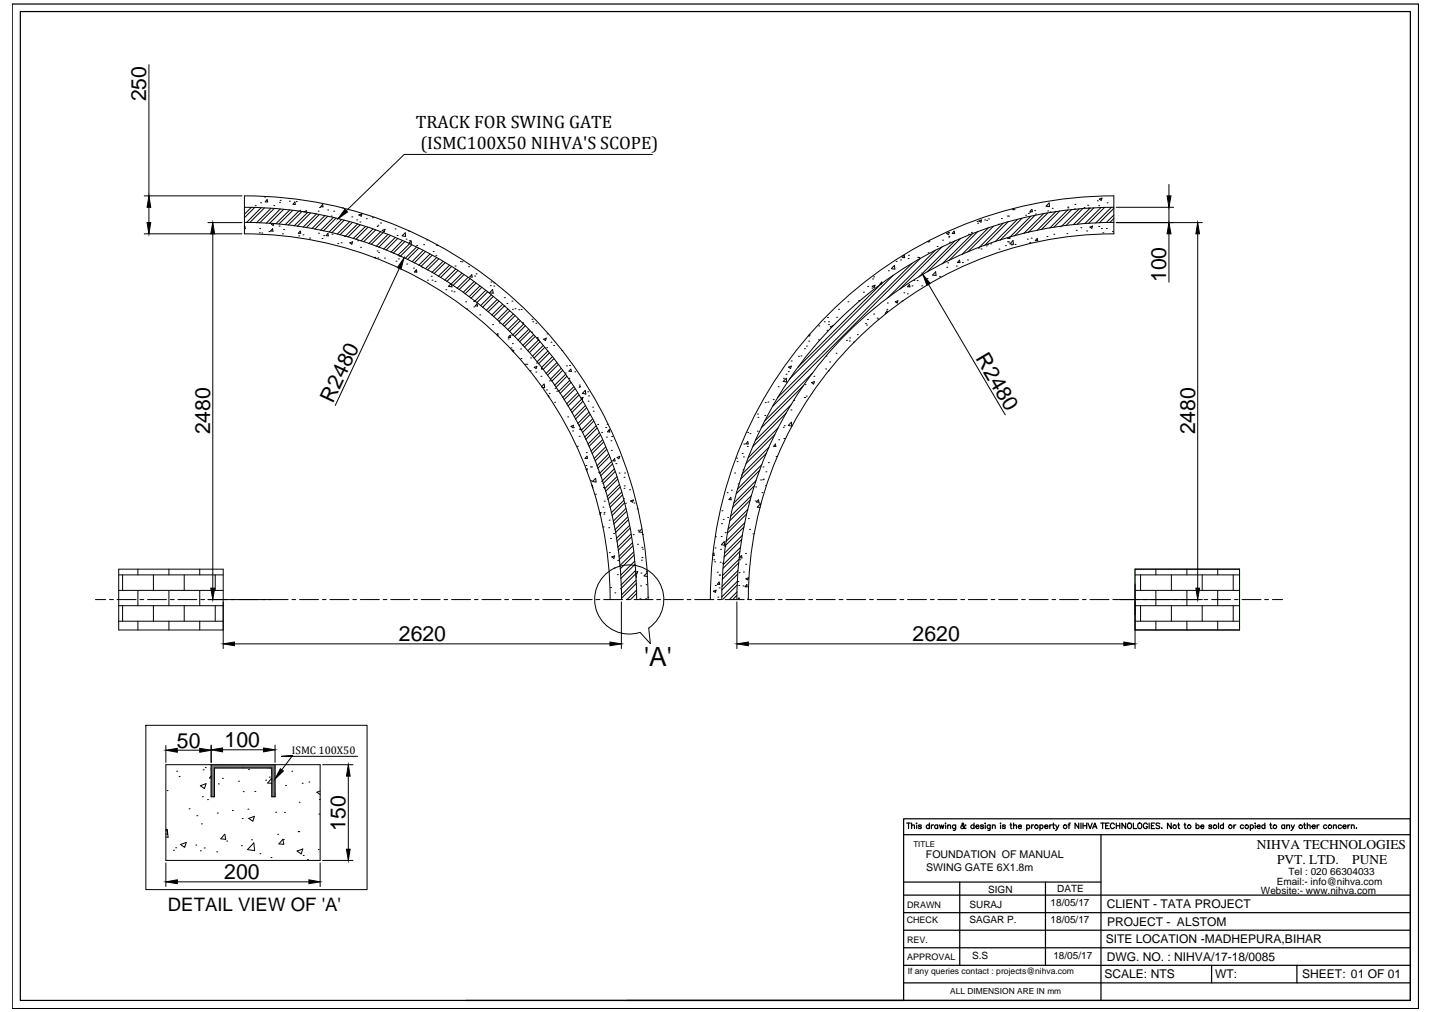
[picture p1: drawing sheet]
<svg xmlns="http://www.w3.org/2000/svg" width="297mm" height="210mm" viewBox="0 0 297 210" stroke-linecap="round" stroke-linejoin="round" font-family="sans-serif">
<!-- layer: 0 -->
<g fill="none" stroke="#000" stroke-width=".21">
<path d="M30.9 13.4v27.2M135.3 32h-51.5l-12 11.7M242.5 38.3v2.3M29.9 40.6h20.3M29.9 48.5h20.3M30.9 43v3.2M43.1 46.2h7.1M44.1 48.5v73.5M50.7 47l.1-.1 .1 .5h-.2M50.7 46.1a78.2 78.2 0 0 1 78.2 78.2M50.7 43a81.3 81.3 0 0 1 81.4 81.3M50.7 43h.1"/>
<path d="M52.1 43l-1.4 1.4M52.8 43l-2.1 2.2M52.9 42.7h.1M53.8 48.3h.1M53.9 47.4h.1M54 42.1h.1M54.2 43.1l-3.1 3.1M54.3 48.3h.1M54.8 43.1l-3 3.1M54.9 40.9h.1M55.4 41.4l-.4 .5h.5M55.4 41.4l.1 .5"/>
<path d="M55.8 48h.1M56.2 43.2l-3 3M56.5 47.4l.1 .5h-.5zM56.6 46.4l-.3 .1 .4 .3 .1-.4M56.8 42.6h.1M56.9 43.3l-3 2.9M57.9 46.9h.1M58 42h.1M58.1 41.6h.1M58.2 43.3l-3 3M58.6 48.5h.1M58.8 47.6h.1"/>
<path d="M58.8 43.4l-2.9 2.9M60 41.7h.1M60.1 43.5l-2.9 2.9M60.7 43.6l-2.8 2.9M61.2 42.4h-.4l.4-.5 .1 .5M61.5 41.8h.1M62 48.9h.1M62 43.8l-2.8 2.8M62.2 43.6h.1M62.3 48.4h-.4l.4-.5 .1 .5M62.6 43.9l-2.8 2.8M62.9 48.7h.1"/>
<path d="M63 43.9h.1M63 43.9l.6-.2-.1 .3M63.8 44.1l-2.8 2.7M64.2 49.4h.1M64.4 44.2l-2.7 2.7M65.6 44.4l-2.7 2.7M66 43.8h.1M66.1 48.4h.1M66.2 44.5l-2.7 2.7M66.3 43h.1M66.8 49.5h.1M66.9 42.4l.1 .5h-.5z"/>
<path d="M67.1 48.9h.1M67.4 44.7l-2.7 2.7M68 43.5h.1M68 44.9l-2.7 2.6M68 48.4l.1 .5h-.5zM68.7 44.8h.1M68.9 48.6h.1M69.2 45.1l-2.7 2.7M69.2 43.8h.1M69.7 45.2l-2.6 2.7M70 50.5h.1M70.2 45.2h.1"/>
<path d="M70.8 50.4h.1M70.9 45.5l-2.7 2.7M71 43.1h.1M71.4 49.1h.1M71.4 45.7l-2.6 2.6M72.5 46l-2.5 2.5M72.5 50.4l.6-.2-.1 .5-.4-.3M73 45h.1M73.1 46.1l-2.6 2.6M74 45.6h.1M74.2 46.5l-2.6 2.5M74.2 49.9h.1"/>
<path d="M74.4 44.6h.1M74.5 44.6l.6-.2-.2 .5zM74.7 46h.1M74.7 46.6l-2.5 2.6M74.8 51.3h.1M75.8 47l-2.5 2.5M76 45.4h.1M76.3 47.1l-2.5 2.5M77.2 45.2h.1M77.4 47.5l-2.5 2.5M77.7 53.5l.2-.1-.1 .1M77.9 47.7l-2.5 2.5"/>
<path d="M78.2 52.1h.1M78.2 47h.1M78.4 53.5h.1M78.4 46.7h.1M78.5 52.4h.1M78.9 46.3h.1M78.9 48.1l-2.4 2.4M79.3 47.8l.6-.2-.2 .5zM79.4 48.2l-2.4 2.5M79.7 53.5h.1M80.5 48.6l-2.5 2.5M81 48.8l-2.4 2.5"/>
<path d="M81.9 47.5h.1M82 49.3l-2.4 2.4M82.2 54.2h.1M82.4 48.8h.1M82.5 49.5l-2.4 2.4M82.7 53.7h.1M82.8 53.1h.1M82.8 55.7l-13.3 28.4M83.4 48.9l.7-.6v.8zM83.5 49.9l-2.4 2.4M84 50.1l-2.4 2.4M84.2 49.6h.1"/>
<path d="M84.4 54.8h.1M84.8 47.9h.1M84.9 49.9h.1M84.9 50.6l-2.4 2.3M85.3 50.4h-.4l.3-.5 .2 .5M85.4 50.8l-2.4 2.4M85.8 55.6h.1M86.2 56.2h.1M86.3 56l-.3 .4 .4 .1M86.4 51.3l-2.4 2.3M86.4 56l.1 .5M86.4 50.9h.1"/>
<path d="M86.9 51.5l-2.4 2.3M87.5 55.5h.1M87.8 51.9l-2.3 2.4M87.9 50.7h.1M88.3 52.2l-2.4 2.4M88.5 49.8h.1M88.7 58.1h.1M89.2 52.7l-2.3 2.3M89.4 57.3h.1M89.6 58.1h.1M89.6 52.9l-2.3 2.4M89.9 52.2h.1"/>
<path d="M90.2 58.4h.1M90.4 53h.1M90.5 53.5l-2.2 2.2M90.7 50.8l-.1 .1h.3M91 53.7l-2.3 2.3M91.9 54.2l-2.3 2.3M92.4 54.5l-2.4 2.3M93.2 55l-2.3 2.3M93.5 58.9l-.5 .5 .8 .1-.1-.5M93.7 55.3l-2.3 2.3M94.4 55.2h.1M94.5 55.8l-2.3 2.3"/>
<path d="M95 56.1l-2.3 2.3M95.5 54.3h.1M95.8 54.3h.1M95.8 56.7l-2.3 2.3M96.3 57l-2.3 2.2M97.1 57.5l-2.3 2.3M97.2 55.3h.1M97.5 57.8l-2.3 2.3M97.9 57v.5l-.5-.1zM98.3 58.4l-2.2 2.2M98.5 57.3h.1M98.7 56.8h.1"/>
<path d="M98.7 58.7l-2.2 2.2M99.6 59.3l-2.3 2.2M99.9 59.6l-2.2 2.3M101.7 59.3h.1M101.8 58.5h.1M102.4 59.3h.1M102.4 58.7h.1M180 59.4h.1M180.9 59.8h.1M180.9 59.4l.6-.2-.2 .4zM181 57.9h.1M181.2 57.4h.1"/>
<path d="M182.7 58.9h.1M182.9 58.8l-17.4 17.4M183 58.7l-.1-.2-.4 .5h.2M184.3 56.2h.1M184.9 55.7l.6-.6 .1 .7-.7-.1M185.3 57.1l-21.5 21.5M185.9 54.2h.1M186.8 53.9h.1M187.5 52.9l-.4 .5 .5 .1M187.6 52.9v.6M188.4 53.6h.1M188.5 52.9h.1"/>
<path d="M188.6 59l-.4 .5h.6l-.1-.5M189.2 59.3h.1M189.2 54.6l-27.9 27.9M189.6 58.2h.1M190.2 58.2h.1M190.4 53.4h.1M190.6 53.4h.1M190.9 53.6l-30.6 30.6M191.2 59.3h.1M192.3 57.8h.1M192.5 50.2h.1M192.5 52.4h.1"/>
<path d="M192.6 59l15.9 27M192.7 50.1h.1M194 51.9l-9.9 9.9M194.1 56.4l.1 .7h-.8zM194.4 51.1h.1M194.9 57.4h.1M195.4 51.2l-8.8 8.8M195.5 49.8h.1M196.3 48.4l.6-.2-.1 .5zM196.4 55.4h.1M196.6 54.5h.1M196.8 49.2h.1"/>
<path d="M196.8 49h.1M197 50.2h.1M197.9 47.9l-.4 .5 .5 .1M197.9 47.9l.1 .6M198.1 50l-7.4 7.4M198.4 55.2h.1M199 54l.1 .5-.5-.1zM199.3 49.4l-7 7M199.6 54.5h.1M200.7 53.9h.1M200.9 48.6h.1M201.5 48.2h.1"/>
<path d="M201.7 48.5l-6.3 6.2M202.7 46h.1M202.8 46.3h.1M202.8 48l-6 6M202.9 51.5h.1M203.1 45.8l.5-.2-.1 .5zM203.5 51.6h.1M204.2 45.6h.1M204.6 51h.1M204.7 45.7h.1M204.8 50.7h.1M205 47.3l-5.5 5.5"/>
<path d="M205 45.4h.1M205.5 50.6h.1M206.1 46.9l-5.4 5.4M207.1 46.5h.1M207.2 51.7h.1M207.7 45.3h.1M208.1 46.3l-5 5M208.6 51h.1M208.9 44.8h.1M209 50.2h.1M209.1 46l-4.9 4.9M209.1 49.3l-.1 .1 .5 .1"/>
<path d="M209.2 44.8h.1M209.2 50.2h.1M209.5 49.2v.2M209.8 50.8h.1M210.2 50.7l-.1-.8-.6 .7 .7 .1M210.3 43.3l-.1 .2-.2-.2M210.3 43.5h.1M210.6 50.7h.1M211.1 45.5l-4.7 4.7M212 45.3l-4.5 4.5M212.8 44.6h.1M213.1 49.6h.1"/>
<path d="M213.3 44.3h.1M213.6 50.3h.1M213.6 44h.1M213.8 44.9l-4.3 4.3M213.9 49.4h.1M214 43.4l-.4 .5h.5M214.1 43.4l.1 .5M214.6 43.7h.1M214.7 44.6l-4.2 4.3M214.8 44.4h.1M215.2 49.4l.1 .5h-.6l.4-.4M216.5 44.3l-4.1 4.1"/>
<path d="M217 42.7l.6-.6 .1 .8-.7-.1M217.2 49.1h.1M217.2 42.8h.1M217.3 43.8h.1M217.3 44.2l-4 4M217.8 44h.1M218.3 43.2h.1M218.6 48.6h.1M218.9 43.8h.1M219 43.9l-3.9 3.9M219.8 43.8l-3.8 3.8M219.9 47h.1"/>
<path d="M221.3 48.5h.1M221.5 43h.1M221.5 43.5l-3.8 3.8M221.5 43.1h.1M222.3 43.5l-3.7 3.6M222.9 43.3h.1M223 42.4h.1M223.3 47.8h.1M223.8 43.3l-3.6 3.6M224.2 47.2h.1M224.6 43.3l-3.5 3.5M224.9 43h.1"/>
<path d="M225.4 47.9h.1M225.6 42.6h.1M225.7 43.2h.1M226.1 47.1l.5-.2-.1 .5zM226.1 43.2l-3.4 3.4M226.9 43.1l-3.4 3.4M227.6 41.6h.1M227.9 47h.1M227.9 42.7h.1M228 41.3l.6-.2-.2 .5zM228.4 43l-3.4 3.4M228.5 47.4h.1"/>
<path d="M228.8 48.3h.1M229.1 43l-3.3 3.3M229.5 47.4h.1M229.6 42.1h.1M230.5 43l-3.2 3.3M230.7 48h.1M231 44.6l-1.5 1.6M231 43.2l-3 3M231 45.3l-.8 .9M231 40.6v7.9M231.1 46.1a78.2 78.2 0 0 0-78.2 78.2M231.1 48.5a75.8 75.8 0 0 0-75.9 75.8"/>
<path d="M231.1 43a81.3 81.3 0 0 0-81.4 81.3M231.1 40.6a83.7 83.7 0 0 0-83.8 83.7M231.5 43h11.9M231.5 46.2h17.9M242.5 43v3.2M242.5 48.5v10M248.4 48.5v73.5M92.5 60.1h.1M93.6 60.4h.1M94.2 60.5h.1M96.6 62.6h.1M96.8 64.1h.1"/>
<path d="M98.2 62.6h.1M98.3 63.7h.1M99 63v.5l-.4-.1zM99.5 65.3h.1M100.7 60.2l-2.2 2.3M101.2 60.5l-2.3 2.3M101.6 60.7l.6-.6 .1 .7-.7-.1M101.9 61.2l-2.2 2.2M102.2 67.3h.1M102.3 61.5l-2.2 2.2M103.1 62.1l-2.2 2.3M103.2 69.2l-.2 .3"/>
<path d="M103.3 69.2v.6M103.5 62.5l-2.3 2.2M103.6 67h.1M104.3 63.1l-2.3 2.2M104.6 61.8h.1M104.6 63.4l-2.2 2.3M104.7 63.5h.1M105.1 62.9h.1M105.4 64.1l-2.2 2.2M105.4 70.3h.1M105.7 64.5l-2.2 2.2M105.8 69.5l.1 .5h-.5z"/>
<path d="M106 72.2h.1M106.1 69.5h.1M106.2 72.6h.1M106.2 62.5h.1M106.3 71.3h.1M106.3 64.2h.1M106.3 72.8l.3-.1-.1 .3M106.5 65.1l-2.2 2.2M106.8 64h.1M106.8 65.5l-2.2 2.2M107.6 66.2l-2.3 2.2M107.6 64.2h.1"/>
<path d="M107.9 66.5l-2.2 2.2M108 72.4h.1M108.1 74.4h.1M108.1 64.2h.1M108.4 67l.1-.1v.2M108.6 67.2l-2.2 2.3M109 75.6h.1M109 67.6l-2.2 2.2M109.2 75.6h.1M109.7 68.3l-2.3 2.3M110 76.9h.1M110 68.7l-2.2 2.2"/>
<path d="M110.1 74.2h.1M110.3 68.9h.1M110.3 66.2h.1M110.5 66.7h.1M110.7 69.4l-2.3 2.3M110.8 76.2l.6-.2-.2 .4zM111 69.8l-2.2 2.2M111.2 77.2h.1M111.2 67h.1M111.3 75.3h.1M111.5 70l-.1 .2M111.6 70l.1 .5"/>
<path d="M111.7 70.5l-2.2 2.3M111.7 70.6l.1 .1M112 70.9l-2.2 2.2M112.2 78h.1M112.4 76.4l-.1 .1h.3M112.7 71.7l-2.3 2.2M112.8 70.3l.3 .3 .2-.5-.5 .3M112.8 79.7l-.5 .5M112.9 79.7l.1 .7-.6-.1M113 72l-2.2 2.3M113.4 72.1h.1M113.5 69.2h.1"/>
<path d="M113.7 72.8l-2.3 2.2M113.9 73.2l-2.2 2.3M114 79h.1M114.3 71h.1M114.6 74l-2.3 2.2M114.8 71.7h.1M114.9 74.4l-2.3 2.3M115.5 75.2l-2.2 2.3M115.8 75.6l-2.2 2.2M116.4 76.4l-2.2 2.3M116.5 72.7h.1M116.7 76.8l-2.2 2.3"/>
<path d="M117.2 77.4h.1M117.3 77.7l-2.3 2.2M117.5 75.9h.1M117.6 78l-2.3 2.3M118 78.5h.1M118.1 75.8h.1M118.2 78.9l-2.3 2.3M118.4 76.6l-.4 .4h.5l-.1-.4M118.4 79.3l-2.2 2.3M119.2 77.1h.1M120.2 79.9h.1M162.5 79.1l.6-.6 .1 .7z"/>
<path d="M162.5 78.5h.1M163.1 77.6h.1M163.5 77.1h.1M163.6 76.1l.6-.2-.2 .5zM164.1 74.9h.1M165.6 73.9h.1M166.1 73.8h.1M166.7 80l-8.8 8.7M166.9 72.3h.1M167 79.8h.1M167.3 71.8h.1M167.7 69.7h.1"/>
<path d="M167.8 70.8h.1M167.8 69.5h.2M168 69.3v.2M168.5 77.4l-9.8 9.9M168.8 78h.1M168.9 79.1l-.6 .3 .5 .3 .1-.6M169.7 70.5h.1M169.8 67.6h.1M171 66.7h.1M171.3 76.5h.1M171.4 73.9h.1M171.6 68.5h.1"/>
<path d="M171.6 65.9h.1M171.8 76.9h.1M171.9 67.3h.1M171.9 66.7h.1M172.1 75.1h.1M172.8 67.5l-.6 .3 .3 .1M173.4 73.3h.1M173.6 65.8h.1M173.9 64.2h.1M175.6 70.6h.1M175.9 62.6h.1M176.2 70.7h.1"/>
<path d="M176.2 70.1h.1M177.2 70.9l-.2 .1 .1 .1M177.8 69.4h.1M178.1 62.3h.1M179.1 60.6h.1M179.5 67.1h.1M179.7 67.4h.1M179.9 66.3h.1M181.2 65.1h.1M181.9 66h.1M182.1 66.2h.1M184 64.2h.1"/>
<path d="M184.1 62.9h.1M184.1 64.8l-.1-.3-.4 .5h.2M185.7 62.6l.6-.2-.2 .5zM187.1 62.4h.1M187.5 60.7h.1M188.2 60.9h.1M113.4 80.9h.1M113.7 82.2l.1-.1 .1 .3M113.9 81.6h.1M115 83.4h.1M115.1 80.5h.1M115.5 81.1h.1"/>
<path d="M117.8 86.5h.1M118.4 88.4l.6-.2-.2 .5zM118.8 89.4h.1M118.9 88.7h.1M119 80.2l-2.3 2.3M119.3 80.6l-2.3 2.3M119.7 92.6h.1M119.8 81.5l-2.3 2.3M120.1 81.9l-2.3 2.3M120.1 90.5h.1M120.1 80.3h.1M120.2 80.2h.1"/>
<path d="M120.4 88.9l-.1 .2h.2M120.5 82.6l.4-.2-.1 .5-.2-.1-2.3 2.3M120.9 83.3l-2.3 2.3M121.4 84.1l-2.3 2.4M121.4 81l.1 .7-.7-.1zM121.5 96.5h.1M121.6 93.9h.1M121.7 84.6l-2.3 2.3M121.7 94.6l-.3 .5h.4M121.8 94.6l.1 .5M121.8 97.3l-.2 .1M121.8 97.2l-.1 .4"/>
<path d="M121.9 81.3h.1M122 83.2h.1M122.1 82.1h.1M122.2 85.5l-2.4 2.4M122.4 86l-2.3 2.3M122.5 96.8h.1M122.6 99.7h.1M122.7 96.8h.1M122.9 84.4h.1M122.9 86.9l-2.3 2.4M122.9 99.9l.7-.7v.8l-.7-.1M123 85.3h.1"/>
<path d="M123.1 87.4l-2.3 2.3M123.6 88.3l-2.3 2.4M123.9 88.8l-2.4 2.4M124 88h.1M124.1 97.9h.1M124.3 89.7l-2.4 2.4M124.5 90.2l-2.3 2.4M124.8 99.8h.1M124.8 89.7h.1M125 91.2l-2.4 2.4M125.2 91.7l-2.4 2.4M125.6 88.7h.1"/>
<path d="M125.6 92.7l-2.4 2.4M125.8 90.7h.1M125.8 93.2l-2.4 2.4M125.9 88h.1M126.2 94.2l-2.4 2.4M126.4 89.1l.1 .5h-.5zM126.4 94.7l-2.4 2.4M126.7 91.4h.1M126.8 93.4h.1M126.8 95.7l-2.4 2.5M126.9 90.5h.1M127 96.3l-2.4 2.4"/>
<path d="M127.4 97.3l-2.5 2.5M127.5 95.1l.1 .5h-.5zM127.6 97.8l-2.5 2.5M127.7 96.2h.1M128 98.9l-2.6 2.5M128 94.9l.6-.3-.2 .6zM128.1 99.4l-2.5 2.5M128.4 98.1h.1M129.4 99h.1M129.6 98.1h.1M152.4 98.1h.1M152.8 95h.1"/>
<path d="M152.9 95.7h.1M153.8 98.5h.1M154 94.1h.1M154.1 97.4h.1M154.2 94.8h.1M154.3 92.1h.1M155 92.6h.1M155.1 89.7h.1M155.2 92.1h-.5l.4-.5 .1 .5M155.6 89.9h.1M156.8 99.7l-4.6 4.6M157.1 89.4h.1"/>
<path d="M157.1 85.9h.1M157.2 86.6h.1M157.6 97.5l-4.9 4.9M157.8 99.6h.1M158 96.4l-5 5M158.2 99.5h.1M158.3 96.8h.1M158.4 99.4h.1M158.7 86.2h.1M158.7 83.5h.1M158.9 97.9h.1M159 94l-5.3 5.3"/>
<path d="M159.3 83.4h.1M159.4 96h.1M159.5 92.8l-5.5 5.5M160.4 82.9h.1M160.7 90.2l-5.9 5.9M160.9 92.1v.5h-.4zM161 94.7h.1M161.4 80.2h.1M161.4 88.7l-6.2 6.3M161.5 91.2h.1M162.5 88.6h.1M162.6 91h.1"/>
<path d="M162.7 88.3h.1M163.1 85.7l-6.9 6.9M164.1 85h.1M164.1 83.9l-7.4 7.4M164.2 88.3v-.7l-.7 .7 .7 .1M164.7 83h.1M166.8 82.5h.1M166.9 82.5h.1M167.2 82.2h.1M24.6 119.2h21.7M25.4 119.2v3.3M28.6 118.1v1.1"/>
<path d="M31.8 119.2v3.3M35 118.1v1.1M38.2 119.2v3.3M41.4 118.1v1.1M44.6 119.2v3.3M122.8 100.7v.1M122.9 100.7v.5M123.5 102.5h.1M124.4 106.4l.3-.1-.3 .5M125.1 105.2h.1M125.1 109.3h.1M125.2 101.1h.1"/>
<path d="M125.3 106.6h.1M125.3 106.3h.1M125.3 104h.1M126.3 109.5h.1M126.4 107.9h.1M126.4 114.6h.1M126.6 111.7h.1M126.9 115.5l.6-.2-.2 .5zM127.3 110.6h.1M127.4 117.8h.1M128 119.2h.1M128.1 116.3h.1"/>
<path d="M128.5 100.5l-2.6 2.5M128.6 101l-2.5 2.6M128.9 102.1l-2.5 2.6M129.1 102.7l-2.6 2.5M129.4 103.4h.1M129.4 103.8l-2.6 2.6M129.4 101.3h.1M129.5 100.8h.1M129.5 104.3l-2.6 2.7M129.7 104.4h.1M129.8 105.5l-2.6 2.6M129.9 106.1l-2.6 2.6"/>
<path d="M130.2 107.2l-2.7 2.7M130.3 107.8l-2.6 2.7M130.6 101.6h.1M130.6 109l-2.8 2.7M130.7 109.6l-2.7 2.7M130.8 103.9l.6-.2-.2 .5zM130.9 110.8l-2.8 2.7M131 111.4l-2.8 2.8M131.2 112.6l-2.8 2.8M131.3 113.2l-2.9 2.9M131.3 110.9h.1M131.4 114.5l-2.8 2.8"/>
<path d="M131.5 104.3h.1M131.5 115.1l-2.9 2.9M131.6 116.4l-2.9 2.9M131.7 117l-2.9 3M131.8 118.3l-3 3.1M131.9 119l-3.1 3M131.9 118.7l.4-.2-.2 .5-.2-.1M131.9 119.3l.1 .4h-.1M132.2 105.6h.1M132.2 112.9h.1M132.4 110h.1M132.5 110.3l.8 .1"/>
<path d="M133 118.9h.1M133 116.2h.1M133.1 113.5h.1M133.1 109.7l-.6 .6M133.2 115.6h.1M133.3 110.9h.1M133.3 113.9h.1M134.1 118.5h.1M134.2 118.9l-.6 .6 .7 .1M147.9 114.9l.2-.2 .1 .5h-.3M148.1 116.1h.1M148.2 116.5h.1"/>
<path d="M148.3 113.7h.1M148.4 111.3h.1M148.8 118.7h.1M149.2 119.3h.1M149.3 119.3h.1M149.4 116.6h.1M149.5 113.9h.1M149.6 111.3h.1M149.7 108.6h.1M149.8 105.9h.1M150 107.7h.1M150.1 116.7l-.2 .1 .2 .1"/>
<path d="M150.2 112.3l.1 .8-.7-.1zM150.4 113.4h.1M150.4 110.5h.1M150.8 102.2h.1M150.9 107.3h.1M151.6 103.2l.1 .5-.5-.1zM151.7 101.7h.1M153 119.1l-3.3 3.3M153.1 100.4h.1M153.1 118.3l-3.3 3.4M153.2 116.7l-3.4 3.5M153.3 118.8h.1"/>
<path d="M153.3 116l-3.5 3.4M153.4 116.1h.1M153.5 114.4l-3.5 3.5M153.6 113.5l-3.6 3.6M153.8 115.2l-.4 .5h.5l-.1-.5M153.9 111.9l-3.7 3.7M154 111l-3.7 3.8M154.2 118.6h.1M154.3 109.3l-3.8 3.8M154.5 108.4l-3.9 3.9M154.6 114.8h.1M154.7 117h.1"/>
<path d="M154.9 106.6l-4 4M155.1 105.6l-4.1 4.2M155.2 107.6h.1M155.5 109.8h.1M155.6 103.7l-4.2 4.3M155.9 102.8l-4.4 4.3M156.2 110.7h.1M156.5 100.7l-4.5 4.6M156.7 103.9h.1M156.7 101h.1M157.3 103.7l.1 .5-.5-.1zM157.4 104.3h.1"/>
<path d="M157.8 104.9l-.1-.4-.6 .7 .6 .1M158.1 102.2h.1M158.8 100.7h.1M235.4 119.2h21.7M236.6 119.2v3.3M239.8 118.1v1.1M243 119.2v3.3M246.2 118.1v1.1M249.4 119.2v3.3M252.6 118.1v1.1M255.8 119.2v3.3M19.8 124.4h2.1"/>
<path d="M22.7 124.4h.8M24.3 124.4h3.9M24.6 122.5h21.7M24.6 125.6h21.7M24.6 128.8h21.7M25.4 125.6v3.2M28.6 122.5v3.1M28.6 128.8v1.9M29 124.4h.8M30.6 124.4h3.9M31.8 125.6v3.2M35 122.5v3.1"/>
<path d="M35 128.8v1.9M35.3 124.4h.8M36.9 124.4h3.9M38.2 125.6v3.2M41.4 122.5v3.1M41.4 128.8v1.9M41.6 124.4h.8M43.1 124.4h16.7M44.6 125.6v3.2M46.3 130.7h-21.7v-12.6h21.7v16.4M48.6 133.5h77.9M60.6 124.4h.7"/>
<path d="M62.1 124.4h4M66.9 124.4h.7M68.4 124.4h4M73.2 124.4h.7M74.7 124.4h4M79.5 124.4h.7M81.1 124.4h3.9M85.8 124.4h.8M87.4 124.4h3.9M92.1 124.4h.8M93.7 124.4h3.9M98.4 124.4h.8"/>
<path d="M100 124.4h3.9M104.7 124.4h.8M106.3 124.4h3.9M111 124.4h.8M112.6 124.4h3.9M117.3 124.4h.8M118.9 124.4h3.9M123.6 124.4h.8M125.2 124.4h3.9M126.6 124.3a75.8 75.8 0 0 0-75.9-75.8v-7.9a83.7 83.7 0 0 1 83.7 83.7M126.6 121.9h.1M127.5 123h.1"/>
<path d="M128.7 122.1h.1M128.9 124.8v9.7M129.9 124.4h.8M131.5 124.4h4M131.9 120.3l-3 3.1M132 121l-3.1 3.1M132 122.4l-1.9 2M132 123.1l-1.2 1.3M132.7 124.2h.1M132.8 131.2a7.2 7.2 0 0 1-9.4-7.7 7.2 7.2 0 0 1 10.8-5.3 7.2 7.2 0 0 1 .4 12.1l.3 3.2-2.1-2.3M132.9 121.5h.1M133.9 124.2h.1"/>
<path d="M134 121.3h.1M134.4 123.9h.1M136.2 124.4h.8M137.8 124.4h4M142.5 124.4h.8M144.1 124.4h4M148 122.6l.5-.2-.1 .5zM148.4 121.4h.1M148.8 124.4h.8M148.9 123.9h.1M149.2 121.9h.1M149.3 121.2h-.5l.4-.5 .1 .5"/>
<path d="M150.4 124.4h4M152.9 123.5l-.9 .9M152.9 124.8v9.7M152.9 122.8l-1.6 1.6M152.9 120.6l-3.2 3.2M152.9 121.3l-3 3.1M153.1 120.6h.1M153.1 124.1h.1M153.2 124.1h.1M153.2 121.4h.1M154.1 121.5h.1M154.7 120l.6-.2-.2 .5z"/>
<path d="M154.9 121.2l.1 .5h-.5zM155.1 124.3h.1M155.1 124.4h.8M155.2 133.5h77.9M156.7 124.4h4M161.4 124.4h.8M163 124.4h3.9M167.8 124.4h.8M169.3 124.4h4M174.1 124.4h.8M175.6 124.4h4M180.4 124.4h.8"/>
<path d="M181.9 124.4h4M186.7 124.4h.8M188.2 124.4h4M193 124.4h.8M194.5 124.4h4M199.3 124.4h.8M200.9 124.4h3.9M205.6 124.4h.8M207.2 124.4h3.9M211.9 124.4h.8M213.5 124.4h3.9M218.2 124.4h.8"/>
<path d="M219.8 124.4h3.9M224.5 124.4h.8M226.1 124.4h3.9M230.8 124.4h18.6M235.4 130.7h21.7v-12.6h-21.7v16.4M235.4 122.5h21.7M235.4 125.6h21.7M235.4 128.8h21.7M236.6 125.6v3.2M239.8 122.5v3.1M239.8 128.8v1.9M243 125.6v3.2"/>
<path d="M246.2 122.5v3.1M246.2 128.8v1.9M249.4 125.6v3.2M249.8 124.4h.7M251.3 124.4h4M252.6 122.5v3.1M252.6 128.8v1.9M255.8 125.6v3.2M256.1 124.4h.7M257.6 124.4h4M262.3 124.4h.8M263.9 124.4h2.2"/>
<path d="M30.3 150.4h45.8v34.1h-45.8zM34.4 158.6h32v19.9h-32zM34.4 154.6v3.5M36.6 160h.1M36.8 155.6h4.6M42.1 159.7h.1M42.6 159.2h.1M43.8 158.6v6.7h.7v-6h11.9v6h.7v-6.7M43.8 154.5v3.6M46.2 155.5h8.5M51.5 159.6h.1M57.1 154.5v3.6"/>
<path d="M60.5 160h.1M66.9 158.6h6.3M74.2 156.9h-15.8l2.3-.2-2.3 3M34.4 173h.3M34.4 172.3l.3-.2 .2 1.5M34.4 173.6l.5 .1M34.4 179v4.9M34.5 172l-.1 .1M34.6 172l.1 1M34.7 164h.1M36 176.3h.1M36.4 175.8h.1"/>
<path d="M37.2 161.1h.1M37.5 175.2l1.1-.5-.3 1.1zM39.2 167.8h.1M40.6 175.3h.1M40.8 169.2h.1M41.6 176.5h.1M41.6 163l1.1-.5-.3 1.1zM41.8 170.9h.1M42 165.3h.1M42.4 175.9h.1M43 165.8h.1M43.8 160.9l-.3 .5h.3"/>
<path d="M44.9 176.7h.1M45.1 168.6h.1M45.3 162.6h.1M46.1 161.4h.1M46.6 173l.2 1.1-1-.1zM47 174.4h.1M48.2 168.1h.1M49.5 162h.1M50.1 175.4h.1M50.2 169.8h.1M50.4 164.2h.1M51.4 167.8h.1"/>
<path d="M51.6 169.7l1.2-.4-.4 1zM52.2 174.2h.1M52.6 174.8l.2 1.6-1.5-.2zM52.9 164.2h.1M53.9 177.1h.1M55.1 161.8h.1M55.9 161.2h.1M56.2 177.9h.1M56.4 161.6l-.1-.2-.8 1 .9 .1M57.2 168.5h.1M57.6 173h.1M58.8 174.1h.1"/>
<path d="M58.8 175.1l-.9-.1 .8-.9 .2 1M59 168.5h.1M59.2 162.9h.1M61.6 176.5l1.2-.4-.3 1zM61.8 172.5h.1M62 172.5h.1M62 166.4h.1M62.7 162.5h.1M62.9 177.4h.1M63.8 178.3h.1M64.1 162.2h.1M66 176.2h.1"/>
<path d="M66.2 168.9h.1M66.2 165.8h.1M66.4 164.1l-.7 .2 .7 .5M66.4 179v4.9M66.9 178.5h6.3M72.2 161v15.1M36.8 182.9h27.3"/>
</g>
<path d="M235.4 118.1v12.6M257.1 118.1v12.6" fill="none" stroke="#0f0" stroke-width=".21"/>
<g fill="#000" stroke="#000" stroke-width=".21">
<path d="M30.5 46.2h.8l-.4 2.3zM30.9 40.6l.4 2.4h-.8zM44.1 46.2l.4 2.3h-.8zM71.5 43.4l.6 .6-2 1.4zM83.8 53.5l-.6 2.3-.7-.3zM191.4 56.9l1.5 1.9-.6 .4zM242.1 40.6h.8l-.4 2.4zM242.5 46.2l.4 2.3h-.8zM248.4 46.2l.4 2.3h-.7zM43.7 122h.8l-.4 2.4zM46.3 133.5l2.3-.3v.7zM126.5 133.2l2.4 .3-2.4 .4z"/>
<path d="M152.9 133.5l2.3-.3v.7zM233.1 133.2l2.3 .3-2.3 .4zM248.1 122h.7l-.4 2.4zM34.4 155.6l2.4-.4v.8zM41.4 155.2l2.4 .4-2.4 .4zM43.8 155.5l2.4-.4v.8zM54.7 155.1l2.4 .4-2.4 .4zM58.2 159.5l.6 .4-1.7 1.7zM72.2 158.6l.4 2.4h-.7zM71.9 176.1h.7l-.4 2.4zM34.4 182.9l2.4-.4v.8zM64.1 182.5l2.3 .4-2.3 .4z"/>
</g>
<g fill="none" stroke="#000" stroke-width=".25">
<path d="M2.5 .8h291.7v208.4h-291.7zM4.2 2.4h288.4v205.1h-288.4zM187.4 173.1v34.4M188.1 170.7h.7M188.5 170.7v1.2M189.1 171.3l.3-.2h.2l.1 .8M189.1 170.7v1.2M190.1 170.8h.1zM190.1 171.1v.8M191.1 171.3l-.2-.2h-.3v.3l.5 .3-.2 .2-.4-.2M192.8 171.3a.35 .35 0 0 0-.5-.1 .35 .35 0 0 0 0 .5 .35 .35 0 0 0 .5 0M192.8 170.7v1.2"/>
<path d="M193.2 171.1v.8M193.7 171.1h-.3l-.2 .3M194.5 171.3a.35 .35 0 0 0-.5-.1 .35 .35 0 0 0 0 .5 .35 .35 0 0 0 .5 0M194.5 171.1v.8M194.9 171.1l.2 .8 .2-.8 .3 .8 .2-.8M196.1 170.8h.1zM196.2 171.1v.8M196.6 171.3l.2-.2h.3l.1 .8M196.6 171.1v.8M198.2 171.1v.9l-.1 .2h-.4M198.2 171.3a.37 .37 0 0 0-.5-.1 .37 .37 0 0 0 0 .6 .37 .37 0 0 0 .5-.1M200.3 171.2v-.1a.68 .68 0 0 1-1 .6l.1-.3 .5-.4-.2-.3-.2 .2 .1 .2 .5 .7 .2 .1v-.2"/>
<path d="M202 171.3a.37 .37 0 0 0-.5-.1 .37 .37 0 0 0 0 .6 .37 .37 0 0 0 .5-.1M202 170.7v1.2M202.4 171.4h.7v-.1a.35 .35 0 0 0-.6-.1 .35 .35 0 0 0 0 .6 .35 .35 0 0 0 .6-.1M204 171.3l-.2-.2-.4 .2 .5 .2v.3l-.3 .1-.2-.2M204.3 170.8h.1M204.4 171.1v.8M205.4 171.1l-.1 1-.4 .1M205.4 171.3a.35 .35 0 0 0-.5-.1 .35 .35 0 0 0 0 .5 .35 .35 0 0 0 .5 0M205.9 171.3l.1-.2h.4v.8M205.9 171.1v.8M207.5 170.8h.1M207.5 171.1v.8"/>
<path d="M208.5 171.3l-.2-.2h-.3v.3l.5 .1v.2l-.2 .2-.4-.2M209.5 171.1h.4M209.7 170.7v.9l.2 .3M210.3 171.3l.2-.2h.3v.8M210.3 170.7v1.2M211.2 171.4h.7v-.1a.35 .35 0 0 0-.6-.1 .35 .35 0 0 0 0 .6 .35 .35 0 0 0 .6-.1M213 171.3a.35 .35 0 0 1 .5-.1 .35 .35 0 0 1 0 .5 .35 .35 0 0 1-.5 0M213 171.1v1.1M214 171.1v.8M214.4 171.1h-.2l-.2 .3M215.7 171.3a.35 .35 0 0 1 .5-.1 .35 .35 0 0 1 0 .5 .35 .35 0 0 1-.5 0M215.7 171.1v1.1"/>
<path d="M216.7 171.4h.7a.38 .38 0 0 0-.5-.2 .38 .38 0 0 0-.2 .5 .38 .38 0 0 0 .5 .1l.2-.1M217.7 171.1v.8M218.2 171.1h-.3l-.2 .3M218.3 171.1h.4M218.5 170.7v.9l.3 .3M219 171.1l.3 .8 .4-.8M219.3 171.9l-.4 .3M221.6 171.1h.3M222 170.7l-.2 .1-.1 1.1M223.8 170.7v1.2l-.8-1.2v1.2M224.2 170.7v1.2M224.6 170.7v1.2"/>
<path d="M224.6 171.3h.8M225.4 170.7v1.2M225.7 170.7l.4 1.2 .5-1.2M226.6 171.9l.5-1.2 .4 1.2M226.8 171.5h.6M228.3 170.7h.8M228.4 173.1v34.4M228.7 170.7v1.2M229.3 171.3h.5M230.1 170.7h-.8v1.2h.8M231.2 171a.43 .43 0 0 0-.5-.3 .43 .43 0 0 0-.4 .4v.3a.44 .44 0 0 0 .4 .5 .44 .44 0 0 0 .5-.3M231.5 171.3h.8"/>
<path d="M231.5 170.7v1.2M232.3 170.7v1.2M233.5 170.7v1.2l-.8-1.2v1.2M234 170.9l.2-.2a.56 .56 0 0 1 .5 .6 .56 .56 0 0 1-.6 .5l-.2-.4zM235.1 170.7v1.2h.7M236.1 170.9l.2-.2a.56 .56 0 0 1 .6 .6 .56 .56 0 0 1-.7 .5l-.2-.4zM238 171a.41 .41 0 0 0-.5-.3 .41 .41 0 0 0-.3 .4v.3a.4 .4 0 0 0 .4 .5 .4 .4 0 0 0 .4-.5h-.3M238.4 170.7v1.2M238.8 171.3h.5M239.5 170.7h-.7v1.2h.7M240.6 170.9l-.3-.2-.4 .1-.1 .3 .6 .3 .2 .3-.3 .2-.5-.2M241 171.7v.2z"/>
<path d="M242.9 170.7v1.2l-.7-1.2v1.2M244.3 171.1h.4M244.5 170.7v.9l.2 .3M245.6 171.1h.4M245.8 170.7v.9l.3 .3M248.1 171.3a.35 .35 0 0 1 .5-.1 .35 .35 0 0 1 0 .5 .35 .35 0 0 1-.5 0M248.1 170.7v1.2M249.1 171.4h.6v-.1a.35 .35 0 0 0-.5-.1 .35 .35 0 0 0 0 .6 .35 .35 0 0 0 .5-.1M251.3 171.3l-.2-.2-.4 .2 .6 .2v.3l-.3 .1-.3-.2M252.8 170.7v1.2M253.8 171.3a.35 .35 0 0 0-.5-.1 .35 .35 0 0 0 0 .5 .35 .35 0 0 0 .5 0M253.8 170.7v1.2"/>
<path d="M255.9 171.1v.8M256.4 171.1h-.3l-.2 .3M257.9 171.3a.35 .35 0 0 0-.5-.1 .35 .35 0 0 0 0 .5 .35 .35 0 0 0 .5 0M259.4 171.3a.35 .35 0 0 1 .5-.1 .35 .35 0 0 1 0 .5 .35 .35 0 0 1-.5 0M259.4 171.1v1.1M260.4 170.7v.1zM260.4 171.1v.8M260.8 171.4h.6v-.1a.35 .35 0 0 0-.5-.1 .35 .35 0 0 0 0 .6 .35 .35 0 0 0 .5-.1M262.4 171.3a.35 .35 0 0 0-.6-.1 .35 .35 0 0 0 0 .5 .35 .35 0 0 0 .6 0M262.4 170.7v1.2M263.4 171.1h.4M263.6 170.7v1.1l.2 .1"/>
<path d="M266.5 171.3a.35 .35 0 0 0-.5-.1 .35 .35 0 0 0 0 .5 .35 .35 0 0 0 .5 0M266.5 171.1v.8M266.9 171.3l.3-.2h.2l.1 .8M266.9 171.1v.8M267.8 171.1l.4 .8 .3-.8M268.2 171.9l-.4 .3M270.4 171.1h.4M270.6 170.7v1.1l.3 .1M271.2 171.3l.3-.2h.2l.1 .8M271.2 170.7v1.2M272.1 171.4h.7a.34 .34 0 0 0-.3-.3 .34 .34 0 0 0-.4 .3l.2 .4 .3 .1 .2-.2M273.2 171.1v.8"/>
<path d="M273.6 171.1h-.2l-.2 .3M275.2 171.3a.37 .37 0 0 0-.6-.1 .37 .37 0 0 0 0 .6 .37 .37 0 0 0 .6-.1M276.6 171.3l.3-.2h.2l.1 .8M276.6 171.1v.8M278.2 171.3a.37 .37 0 0 0-.5-.1 .37 .37 0 0 0 0 .6 .37 .37 0 0 0 .5-.1M278.5 171.4h.7a.34 .34 0 0 0-.3-.3 .34 .34 0 0 0-.4 .3l.2 .4 .3 .1 .2-.2M279.6 171.1v.8M280 171.1h-.2l-.2 .3M280.3 171.3l.3-.2h.2l.1 .8M280.3 171.1v.8M281.4 171.7v.2zM292.6 173.1h-105.2v-3.3h105.2v37.7"/>
<path d="M187.4 196.6h105.2M187.4 192.9h105.2M187.4 189.3h105.2M187.4 185.7h105.2M187.4 183h41M199.1 183v17.2M216.9 183v17.2M96.6 207.5h196M187.4 200.2h105.2M187.4 203.9h105.2M251.3 200.2v3.7M269 200.2v3.7"/>
<circle cx="215" cy="171.5" r=".37"/>
<circle cx="220.9" cy="171.5" r=".38"/>
<circle cx="243.7" cy="171.5" r=".37"/>
<circle cx="246.7" cy="171.5" r=".37"/>
<circle cx="252" cy="171.5" r=".38"/>
<circle cx="255.2" cy="171.5" r=".37"/>
<circle cx="258.6" cy="171.5" r=".37"/>
<circle cx="264.4" cy="171.5" r=".37"/>
<circle cx="269.8" cy="171.5" r=".38"/>
<circle cx="275.9" cy="171.5" r=".37"/>
</g>
<g fill="#767676" stroke="#767676" stroke-width=".21">
<path d="M43.8 158.6v.7h13.3zM43.8 158.6h13.3v.7z"/>
<path d="M56.4 159.3v6h.7zM56.4 159.3h.7v6z"/>
<path d="M43.8 159.3v6h.7zM43.8 159.3h.7v6z"/>
</g>
<text font-size="5.5" x="133.6" y="138.1">'A'</text>
<g font-size="4.4">
<text x="30.3" y="21" transform="rotate(-90 30.3 21)">250</text>
<text x="241.9" y="58.5" transform="rotate(-90 241.9 58.5)">100</text>
<text x="202.3" y="74.3" transform="rotate(59 202.3 74.3)">R2480</text>
<text x="69.1" y="83.7" transform="rotate(-65 69.1 83.7)">R2480</text>
<text x="43.6" y="90.1" transform="rotate(-90 43.6 90.1)">2480</text>
<text x="247.9" y="90.1" transform="rotate(-90 247.9 90.1)">2480</text>
<text x="82.7" y="133">2620</text>
<text x="189.3" y="133">2620</text>
<text x="36.7" y="155.1">50</text>
<text x="46.6" y="155">100</text>
<text x="71.7" y="172.4" transform="rotate(-90 71.7 172.4)">150</text>
<text x="46.5" y="182.4">200</text>
</g>
<text font-size="3.9" x="34.8" y="188.9">DETAIL VIEW OF 'A'</text>
<g font-size="3.7">
<text x="86.3" y="26.6">TRACK FOR SWING GATE</text>
<text x="87.2" y="30.9">(ISMC100X50 NIHVA'S SCOPE)</text>
</g>
<g font-size="2.8">
<text x="260.7" y="176.1">NIHVA TECHNOLOGIES</text>
<text x="264.9" y="179.3">PVT. LTD.</text>
<text x="280.5" y="179.3">PUNE</text>
</g>
<g font-size="2.5">
<text x="229.6" y="188.4">CLIENT - TATA PROJECT</text>
<text x="229.3" y="195.5">SITE LOCATION -MADHEPURA,BIHAR</text>
<text x="229.6" y="192">PROJECT - ALSTOM</text>
<text x="229.1" y="202.9">SCALE: NTS</text>
<text x="229.6" y="199.2">DWG. NO. : NIHVA/17-18/0085</text>
<text x="252" y="202.9">WT:</text>
<text x="270.1" y="202.9">SHEET: 01 OF 01</text>
</g>
<text font-size="2.3" x="60.6" y="156.4">ISMC 100X50</text>
<g font-size="2.2">
<text x="192.1" y="177.9">FOUNDATION OF MANUAL</text>
<text x="192.1" y="180.6">SWING GATE 6X1.8m</text>
</g>
<g font-size="2.1">
<text x="205" y="185.2">SIGN</text>
<text x="219.3" y="185.1">DATE</text>
<text x="261.6" y="185.4">Website:- www.nihva.com</text>
<text x="264.8" y="183.5">Email:- info@nihva.com</text>
<text x="267.3" y="181.4">Tel : 020 66304033</text>
<text x="201.1" y="191.5">SAGAR P.</text>
<text x="201.1" y="188.3">SURAJ</text>
<text x="217.9" y="187.9">18/05/17</text>
<text x="217.9" y="191.5">18/05/17</text>
<text x="201.7" y="198.9">S.S</text>
<text x="218.5" y="199">18/05/17</text>
</g>
<g font-size="1.9">
<text x="188.1" y="191.5">CHECK</text>
<text x="188.2" y="188.3">DRAWN</text>
<text x="188.2" y="195.6">REV.</text>
<text x="188.2" y="199.2">APPROVAL</text>
</g>
<text font-size="1.8" x="188.3" y="202">If any queries contact : projects@nihva.com</text>
<g font-size="1.7">
<text x="189.5" y="175.7">TITLE</text>
<text x="197.1" y="206.2">ALL DIMENSION ARE IN mm</text>
</g>
</svg>
